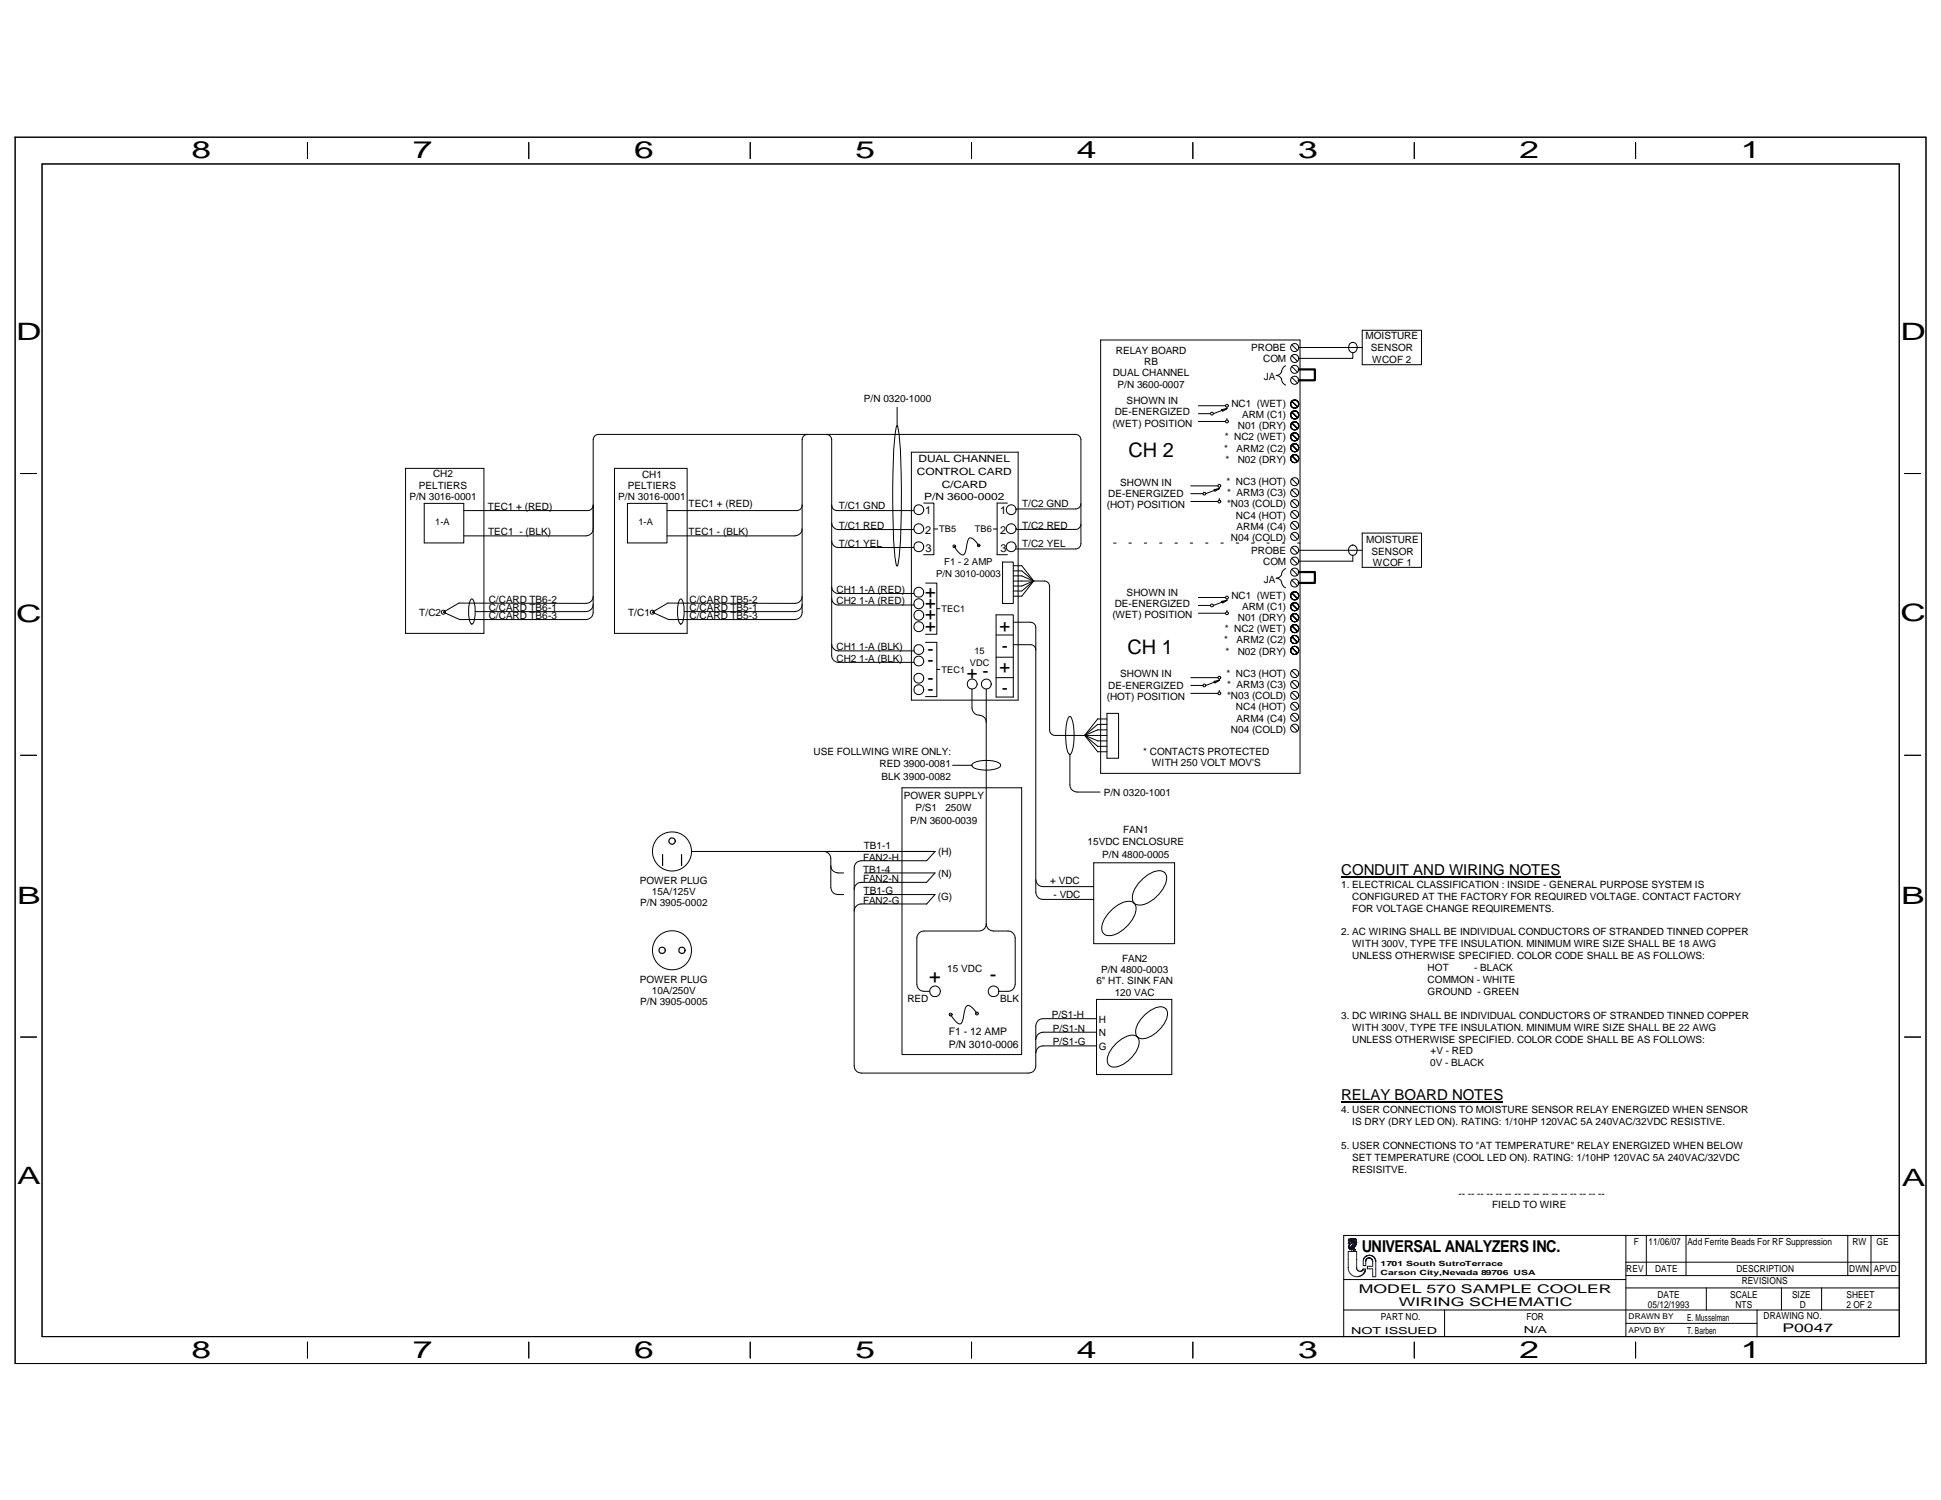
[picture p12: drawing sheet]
<svg xmlns="http://www.w3.org/2000/svg" width="279mm" height="216mm" viewBox="0 0 279 216" stroke-linecap="round" stroke-linejoin="round" font-family="sans-serif">
<g fill="none" stroke="#000" stroke-width=".14">
<path d="M2.2 19.7v176.6h275v-176.6h-275M6.1 23.6h267.3v168.8h-267.3zM44.3 20.5v2.3M76.1 20.5v2.3M108 20.5v2.3M139.8 20.5v2.3M171.7 20.5v2.3M203.6 20.5v2.3M235.4 20.5v2.3M129.1 58.6v2.7a55.5 55.5 0 0 0-.6 10.8v1.8a34.7 34.7 0 0 0 .6 7.6h.1a46.7 46.7 0 0 0 .6-9.4l-.1-2.8a43.6 43.6 0 0 0-.5-8h-.1M158.4 48.9h28.7v62.4h-28.7v-62.4M172.5 58.4h3.9"/>
<path d="M172.5 59.5h1.7M175.9 58.9l.7-.1-.6 .4zM176.6 58.8l-1.9 .7M176.6 58.6v.2M185.1 52.6a1.08 1.08 0 0 0-.6 1 .84 .84 0 0 1-.8 .4 .79 .79 0 0 1 .8 .8l.1 .3 .5 .3M185.9 49.6l.9 .8M185.9 51.2l.9 .8M185.9 52.7l.9 .9M185.9 54.3l.9 .9M185.9 57.7l.9 .9M185.9 59.3l.9 .8M186.9 50h9.2"/>
<path d="M194.4 49.4a.68 .68 0 0 1 .8 .1 .68 .68 0 0 1 .1 .9l-.2 .3a.72 .72 0 0 1-1-.3 .72 .72 0 0 1 .3-1zM194.7 50.7v.9h-7.8M196.1 47.5h8.5v5h-8.5M196.1 47.5v5M3 68.2h2.3M58.4 67.4h11.3v23.8h-11.3zM61 72.5l5.8-.1v5.7h-5.7v-5.6M85.4 76.1a1.02 1.02 0 0 1-1 1h-17.7M85.4 72.7a.77 .77 0 0 1-.8 .8h-17.9M90.3 72.5l5.7-.1v5.7h-5.7v-5.6M115.5 72.7a.77 .77 0 0 1-.8 .8h-18.7M115.5 76.2v11.9a1.02 1.02 0 0 1-1.1 1.1h-18.2l-2.3-1.1 2.3-1.3h18.2a1.02 1.02 0 0 0 1.1-1"/>
<path d="M115.5 63.3v12.8a1.02 1.02 0 0 1-1.1 1h-18.4M116.2 62.5a.77 .77 0 0 0-.7 .8M119 62.5a.77 .77 0 0 1 .7 .8M119.7 75.3a.99 .99 0 0 0 1 .9h10.9M119.7 77.9a.95 .95 0 0 0 1 .9h10.9M119.7 63.3v31.1a.99 .99 0 0 0 1 .9h10.9M119.7 72.7a.77 .77 0 0 0 .8 .8M120.5 73.5h11.1M131.2 65.1h15.4M133 72.4h1.4v7.4h-1.5M134.4 76.1h.6M137.2 78.6l.1-.2 .2 .1v.3h-.2z"/>
<path d="M140.9 78.5l-.8-.9-.4-.2a1.2 1.2 0 0 0-.6 1.3l-.2 .9-.1 .2-.3 .1-.4-.2-.7-1.1M143 76.1h.5M145 72.4h-1.5v7.4h1.5M146.2 79h8.6a.77 .77 0 0 0 .8-.7v-15a.77 .77 0 0 0-.8-.8h-68.7a.77 .77 0 0 0-.7 .8v24.8a1.02 1.02 0 0 1-1 1.1h-18.2l-2.4-1.1 2.3-1.3h18.2a1.02 1.02 0 0 0 1.1-1M146.6 65.1v35.7h-15.4v-35.7M155.6 75.4a.77 .77 0 0 1-.8 .8h-8.6M155.6 72.5a.77 .77 0 0 1-.8 .8h-8.6M160.3 78.2h.4M162.5 78.2h.4M164.7 78.2h.4M166.9 78.2h.4M169.1 78.2h.4"/>
<path d="M171.3 78.2h.4M171.4 69.9h3.9M171.4 71.1h1.8M171.4 72.2h3.9M172.5 60.7h3.9M173.2 71l.1-.1h.2v.3l-.2 .1zM173.5 78.2h.4M174.8 70.5l.7-.2-.6 .4zM175.5 70.3l-1.9 .8M175.5 70.1v.2M175.5 71.8v.2M175.7 78.2h.4"/>
<path d="M176.4 60.6l.1-.1h.3v.3l-.3 .1zM176.6 60.2v.3M177.9 78.2h.4M180.1 78.2h.4M182.4 78.2h.3M184.6 78.2h.3M185.9 60.9l.9 .8M185.9 62.5l.9 .8M185.9 64l.9 .9M185.9 65.6l.9 .8M185.9 68.9l.9 .8M185.9 70.5l.9 .8"/>
<path d="M185.9 72.1l.9 .8M185.9 73.6l.9 .9M185.9 75.2l.9 .9M185.9 76.8l.9 .8M185.9 78.8l.9 .8M186.8 78.2h.3M186.9 79.2h9.2M194.4 78.6a.69 .69 0 0 1 .9 .2 .69 .69 0 0 1-.1 .9 .69 .69 0 0 1-1-.1 .69 .69 0 0 1 .2-1zM194.7 79.9v.9h-7.8M274.2 68.2h2.3M67.8 86.3l.2-.1a3.9 3.9 0 0 1 .3 3l-.2 .5-.2 .1a1.12 1.12 0 0 1-.4-1.1 4.4 4.4 0 0 1 .3-2.4zM85.4 87a1.02 1.02 0 0 1-1 1h-16"/>
<path d="M88.5 91.2v-23.8h10.4v23.8h-10.5M97.9 86.3l.2-.1a3.9 3.9 0 0 1 .3 3l-.2 .5-.2 .1a1.13 1.13 0 0 1-.4-1.1 4.4 4.4 0 0 1 .3-2.4zM115.5 87a1.02 1.02 0 0 1-1.1 1h-15.9M119.7 92.7a.99 .99 0 0 0 1 1h10.9M119.7 84.5a.95 .95 0 0 0 1 .9h10.9M119.7 86.1a.95 .95 0 0 0 1 1h10.9M133.2 92.5h1.7v7.8h-1.7M133.2 83.9h1.7v7.4h-1.7M134.9 87.6h.4M134.9 96.4h.4M139.9 99.2v2.7a1.17 1.17 0 0 0 1.4 1.1 .99 .99 0 0 1 .7 1M142 99.2v33.8"/>
<path d="M143.4 97.5h2.5M143.4 88.5h2.5v11.8h-2.5zM143.4 91.4h2.5M143.4 94.6h2.5M144.3 80.9v6h1.6v-6h-1.6M145.9 89.6h2.4a.77 .77 0 0 1 .8 .7v38.1a1.06 1.06 0 0 0 1 1.1M145.9 92.8h2.4a.73 .73 0 0 1 .8 .8M145.9 83.6h4.4a.77 .77 0 0 1 .8 .8v20.7a.77 .77 0 0 0 .7 .8M145.9 81.4h1.2l1.7 2.2M145.9 82.2h1.2l1.7 1.4M145.9 82.9h1.2l1.7 .7M148.8 83.6l-1.7 .7h-1.2"/>
<path d="M148.8 83.6l-1.7 1.5h-1.2M148.8 83.6l-1.7 2.2h-1.2M171.4 97.5h3.9M171.4 98.7h1.8M171.4 99.8h3.9M172.5 86h3.9M172.5 87.1h1.7M172.5 88.3h3.9M173.2 98.6l.1-.1 .2 .1v.2h-.2zM174.3 87.1l.1-.2 .2 .1v.3h-.2zM174.8 98.1l.7-.2-.6 .4zM175.3 97.5l.1-.2 .3 .1v.3h-.3z"/>
<path d="M175.5 97.9l-1.9 .8M175.5 97.7v.2M175.5 99.4v.2M175.9 86.6l.7-.2-.6 .4zM176.6 86.4l-1.9 .7M176.6 86.2v.2M176.6 87.8v.3M185.1 81.8a1.01 1.01 0 0 0-.6 .9 .84 .84 0 0 1-.8 .5 .79 .79 0 0 1 .8 .8l.3 .5 .3 .1M185.9 85.3l.9 .9M185.9 86.9l.9 .8M185.9 88.5l.9 .8M185.9 90.1l.9 .8"/>
<path d="M185.9 91.6l.9 .9M185.9 93.2l.9 .8M185.9 96.5l.9 .9M185.9 98.1l.9 .8M185.9 99.7l.9 .8M185.9 80.3l.9 .9M185.9 81.9l.9 .9M185.9 83.5l.9 .8M196.1 81.7v-5h8.5v5h-8.5M3 108.7h2.3M129.8 113.4h17.3M137.1 110.2h2.8a1.39 1.39 0 0 0 1.4 .6 4.1 4.1 0 0 0 2.7-.4v-.3a3.4 3.4 0 0 0-3-.6 1.04 1.04 0 0 0-1.1 .7"/>
<path d="M147.1 113.4v38.4h-17.3v-38.4M151.8 105.9h7.5M154 108.6l-.1-.1a6.1 6.1 0 0 1-.5-3.6l.3-1.4 .3-.4a2.27 2.27 0 0 1 .6 1.9 6.4 6.4 0 0 1-.5 3.5l-.1 .1v4.4a1.02 1.02 0 0 0 1 1h3.3M156.1 105.8l1.9 .8M156.1 105.8l1.9 1.6M156.1 105.8l1.9 2.4M158 103.5h1.3M158 104.3h1.3M158 105.1h1.3M158 106.6h1.3M158 107.4h1.3M158 108.2h1.3"/>
<path d="M158 105.1l-1.9 .8M158 104.3l-1.9 1.6M158 103.5l-1.9 2.4M159.3 109.1v-6.4h1.7v6.4h-1.7M185.9 101.2l.9 .9M185.9 102.8l.9 .9M185.9 104.4l.9 .8M274.2 108.7h2.3M99.5 122.6h35.1l-1.2 1.3h-9.4M118.6 122.6a1.02 1.02 0 0 1 1 1v4.1a1.02 1.02 0 0 0 1 1.1h.8M119.6 124.6a1.02 1.02 0 0 0 1 1M120.6 125.6h.8"/>
<path d="M124 127h9.4M124 123.9a1.02 1.02 0 0 0-1 1v28.5a1.02 1.02 0 0 0 1 1.1h24.1a1.02 1.02 0 0 0 1-1.1v-5.7a1.06 1.06 0 0 1 1-1.1h7.7M124 130.1a1.02 1.02 0 0 0-1 1M124 127a1.02 1.02 0 0 0-1 1M124.4 125.6h10.2l-1.2 1.4M124.5 128.8h10.1l-1.2 1.3h-9.4M132 135v6.7a1.06 1.06 0 0 0 1 1h.8M142 133a1.02 1.02 0 0 1-1.1 1h-7.9a1.02 1.02 0 0 0-1 1M142 133a1.02 1.02 0 0 0 1 1M143 134h2.1a1.02 1.02 0 0 1 1 1M146.1 135v6.7a1.06 1.06 0 0 1-1 1h-1.3M149.1 126.6a1.06 1.06 0 0 0 1 1"/>
<path d="M150.1 127.6h7.3M150.1 129.5h7.3M157.4 124.2h11.7M160.1 130.9a3.2 3.2 0 0 1 2.9-1.1l.3 .2a1.49 1.49 0 0 1 0 1.8 4.9 4.9 0 0 1-3.6 2.9l-.6-.1a1.21 1.21 0 0 1-.4-1.7l.3-.7zM164.5 126.5a3.1 3.1 0 0 1 2.9-1 1.09 1.09 0 0 1 .5 1.2 5 5 0 0 1-3.8 3.6l-.6-.1a1.23 1.23 0 0 1-.4-1.7l.3-.7zM169.1 124.2v11.6h-11.7v-11.6M3 149.3h2.3M136.7 145.9l.1-.1 .2 .1v.3h-.2zM140.4 145.8l.2-.1 .2 .1v.2l-.2 .1zM140.6 145.9l-.8-1-.4-.2-.2 .1a4.4 4.4 0 0 0-.6 2.1l-.2 .3-.2 .2a2.37 2.37 0 0 1-1.4-1.4M150.1 148.6h7.7M150.1 150.5h7.7"/>
<path d="M150.1 150.5a1.02 1.02 0 0 0-1 1.1M150.1 148.6a1.06 1.06 0 0 0-1 1M157.8 143.8h10.9v10.9h-10.9v-10.9M160.7 150.1a3 3 0 0 1 2.8-1l.2 .1a1.53 1.53 0 0 1 0 1.9 4.9 4.9 0 0 1-3.1 2.5l-.6-.1-.3-.1a1.54 1.54 0 0 1 0-2zM164.8 146.1a3.4 3.4 0 0 1 2.5-1.2 .87 .87 0 0 1 .7 .7 3.7 3.7 0 0 1-1.9 3.3 2.11 2.11 0 0 1-2.3 .4 1.57 1.57 0 0 1 0-2zM274.2 149.3h2.3M234 177.8v14.6M237 177.8v5.8M242.7 177.8v5.8M266 177.8v5.8M269.3 177.8v5.8M273.4 177.8h-80v14.6"/>
<path d="M44.3 193.2v2.3M76.1 193.2v2.3M108 193.2v2.3M139.8 193.2v2.3M171.7 193.2v2.3M193.4 184.2h40.6M193.4 188.6h80M203.6 193.2v2.3M207.9 188.5v3.9M234 181.7h39.4M234 183.6h39.4M234 185.4h39.4"/>
<path d="M234 190.5h18.9M235.4 193.2v2.3M245.6 185.4v3.2M252.9 188.5v3.9M256.4 185.4v3.2M262.2 185.4v3.2"/>
<circle cx="174.5" cy="59.5" r=".21"/>
<circle cx="176.6" cy="58.4" r=".2"/>
<circle cx="186.4" cy="53.2" r=".58"/>
<circle cx="186.4" cy="59.7" r=".58"/>
<circle cx="186.4" cy="54.7" r=".58"/>
<circle cx="186.4" cy="50" r=".58"/>
<circle cx="186.4" cy="51.6" r=".58"/>
<circle cx="186.4" cy="58.2" r=".58"/>
<circle cx="132.3" cy="78.7" r=".71"/>
<circle cx="132.3" cy="76.1" r=".71"/>
<circle cx="132.3" cy="73.4" r=".71"/>
<circle cx="140.9" cy="78.5" r=".18"/>
<circle cx="145.6" cy="78.7" r=".71"/>
<circle cx="145.6" cy="76.1" r=".71"/>
<circle cx="145.6" cy="73.4" r=".71"/>
<circle cx="175.5" cy="69.9" r=".21"/>
<circle cx="175.5" cy="72.2" r=".21"/>
<circle cx="186.4" cy="61.3" r=".58"/>
<circle cx="186.4" cy="74.1" r=".58"/>
<circle cx="186.4" cy="79.2" r=".58"/>
<circle cx="186.4" cy="66" r=".58"/>
<circle cx="186.4" cy="69.3" r=".58"/>
<circle cx="186.4" cy="75.6" r=".58"/>
<circle cx="186.4" cy="72.5" r=".58"/>
<circle cx="186.4" cy="77.2" r=".58"/>
<circle cx="186.4" cy="62.9" r=".58"/>
<circle cx="186.4" cy="64.4" r=".58"/>
<circle cx="186.4" cy="70.9" r=".58"/>
<circle cx="63.8" cy="88.1" r=".29"/>
<circle cx="93.9" cy="88.1" r=".29"/>
<circle cx="132.2" cy="85.2" r=".72"/>
<circle cx="132.2" cy="86.9" r=".72"/>
<circle cx="132.2" cy="88.6" r=".72"/>
<circle cx="132.2" cy="90.2" r=".72"/>
<circle cx="132.3" cy="99.3" r=".71"/>
<circle cx="132.3" cy="95.1" r=".71"/>
<circle cx="132.3" cy="93.5" r=".71"/>
<circle cx="132.3" cy="97.6" r=".71"/>
<circle cx="139.9" cy="98.5" r=".72"/>
<circle cx="142" cy="98.5" r=".71"/>
<circle cx="175.5" cy="99.8" r=".21"/>
<circle cx="176.6" cy="86" r=".21"/>
<circle cx="176.6" cy="88.3" r=".2"/>
<circle cx="186.4" cy="87.3" r=".58"/>
<circle cx="186.4" cy="85.8" r=".58"/>
<circle cx="186.4" cy="92" r=".58"/>
<circle cx="186.4" cy="80.8" r=".58"/>
<circle cx="186.4" cy="83.9" r=".58"/>
<circle cx="186.4" cy="90.5" r=".58"/>
<circle cx="186.4" cy="98.5" r=".58"/>
<circle cx="186.4" cy="82.3" r=".58"/>
<circle cx="186.4" cy="88.9" r=".58"/>
<circle cx="186.4" cy="97" r=".58"/>
<circle cx="186.4" cy="93.6" r=".58"/>
<circle cx="186.4" cy="100.1" r=".58"/>
<circle cx="186.4" cy="101.7" r=".58"/>
<circle cx="186.4" cy="103.2" r=".58"/>
<circle cx="186.4" cy="104.8" r=".58"/>
<circle cx="96.7" cy="122.5" r="2.81"/>
<circle cx="96.7" cy="136.8" r="2.81"/>
<circle cx="134.6" cy="142.7" r=".76"/>
<circle cx="143" cy="142.7" r=".76"/>
</g>
<g fill="none" stroke="#000080" stroke-width=".14">
<path d="M194.1 178.6h.1M194.1 178.9h.1M194.1 179h.1M194.1 178.9v.1M194.1 178.5h.1M194.2 179.6h.1M194.2 178.5h.1M194.2 178.9h-.1M194.2 178.6h-.1M194.2 178.5l-.1 .1M194.2 179.7h.1M194.2 178.4h.1"/>
<path d="M194.2 178.3v.1M194.2 178.9h.1M194.2 179.3v.3M194.2 179.7l.1 .1M194.2 178.4v.1M194.2 179.6v.1M194.2 179.7l.2 .1M194.2 179.2v.1M194.2 178.8v.1M194.2 178.8l-.1 .1M194.2 179.2h.1M194.3 178.8h-.1"/>
<path d="M194.3 179.1l-.1 .1M194.3 179.1h.1M194.3 179.8l.1 .1M194.3 179.8h.1M194.3 178.7l-.1 .1M194.3 179v.1M194.4 178.3h.1M194.4 178.6h.1M194.4 178.7h.1M194.4 179h.1M194.4 178.3v.1M194.4 179l-.1 .1"/>
<path d="M194.4 179.9h.1M194.4 178.4h.1M194.4 178.6l-.1 .2M194.4 179.8l.1 .1M194.4 178.4l.1 .1M194.4 178.5h.1M194.4 178.5v.1M194.5 178.5h.1M194.5 178.5h-.1M194.5 179h-.1M194.5 179h.1M194.5 179.5h.1"/>
<path d="M194.5 179.6h.1M194.5 179.7h.1M194.5 179.7l.1 .2M194.5 178.9v.1M194.5 178.9h.1M194.5 179.9h.1M194.5 179.4h.1M194.5 179.8h.1M194.5 179.4v.1M194.6 179.3h.1M194.6 179.9h.1M194.6 179.4h-.1"/>
<path d="M194.6 178.9h-.1M194.6 178.8h.1M194.6 179.3l-.1 .1M194.6 178.4l.1 .2M194.6 178.3h.1M194.6 178.2v.1M194.6 178.7v.1M194.6 179.2v.1M194.6 178.3v.1M194.6 178.6v.1M194.7 179.2h-.1M194.7 178.6h-.1"/>
<path d="M194.7 179.6h.1M194.7 179.7h.1M194.7 179.6v.1M194.7 178.3h.1M194.7 179.1l-.1 .1M194.7 179.5h.1M194.7 178.4h.1M194.7 179.8l.1 .1M194.7 179.1h.1M194.8 178.4h.1M194.8 179.1h-.1M194.8 179.5h.1"/>
<path d="M194.8 179.8h.1M194.8 179.5h-.1M194.8 179l-.1 .1M194.8 179h.1M194.8 179.4v.1M194.8 178.4v.1M194.8 179.4h.1M194.8 179.9h.1M194.8 178.5h.1M194.8 178.5v.3M194.8 178.9h.1M194.8 178.8h.1"/>
<path d="M194.8 178.3h.1M194.8 179.3h.1M194.8 179.3l-.1 .2M194.9 178.3h.1M194.9 179.3h.1M194.9 179.3l-.1 .1M194.9 179.3h-.1M194.9 179.5h.1M194.9 178.3l.1 .1M194.9 179.6h.1M194.9 179.7h.1M194.9 179.2v.1"/>
<path d="M194.9 179.6v.1M194.9 178.4h.1M194.9 179.7l.1 .1M194.9 179.2h.1M195 178.4h.1M195 178.4v.1M195 179.5h.1M195 179.8h.1M195 179.5h-.1M195 179.1h.1M195 179.4h.1M195 179.8v.1"/>
<path d="M195 178.5h.1M195 178.5v.1M195 179h.1M195 179v.1M195 179.9h.1M195 178.7h.1M195 178.9h.1M195.1 179.9h-.1M195.1 178.7h.1M195.1 178.8h.1M195.1 178.9h.1M195.1 178.9h-.1"/>
<path d="M195.1 179.4h.1M195.1 179.9h.1M195.1 179.3l-.1 .1M195.1 179.4h-.1M195.1 178.3h.1M195.1 179.3h.1M195.1 178.3l.1 .1M195.1 179.2h.1M195.2 179.2h.1M195.2 179.2h-.1M195.2 178.4h.1M195.2 178.4v.1"/>
<path d="M195.2 179.1v.1M195.2 179.1h.1M195.2 178.5h.1M195.2 178.5l.1 .1M195.2 179v.1M195.2 179h.1M195.3 178.7h.1M195.3 178.8h.1M195.3 178.9h.1M195.3 179h-.1M195.3 178.9h-.1M195.3 182.5v-2.4h-1.2v2.5l.1 .4 .5 .6 .5 .2 .3-.1"/>
<path d="M195.3 182.6l.1 .2M195.4 182.8l.1 .1M195.5 182.9l.2 .1M195.7 183.7h-.2M195.8 183.6l-.1 .1M195.8 183h-.1M195.9 183.6l-.1 .1M195.9 183h-.1M195.9 182.9v.1M196 182.9l-.1 .1M196 183.6h-.1M196 183.5v.1"/>
<path d="M196 182.9h.1M196.1 182.9h-.1M196.1 182.9h.1M196.1 183.5l-.1 .1M196.1 183.5h.1M196.1 182.8v.1M196.2 182.8h-.1M196.2 182.8h.1M196.2 182.6v.2M196.2 183.4l-.1 .1M196.2 181.4v.8h.4v-.7M196.2 183.4h.1"/>
<path d="M196.3 181.3l-.1 .1M196.3 183.3h.1M196.3 183.3l-.1 .1M196.3 181.2l-.1 .1M196.3 183.2v.1M196.3 181.2h.1M196.3 181.1v.1M196.4 181.1h-.1M196.4 183.2h.1M196.4 183.1v.1M196.4 181l-.1 .1M196.4 183.1h.1"/>
<path d="M196.4 183.1l-.1 .2M196.5 183l-.1 .1M196.5 183v.1M196.5 180.9l-.1 .1M196.5 182.9h.1M196.6 182.8l-.1 .2M196.6 180.9l-.2 .1M196.6 182.7h-.4M196.6 182.6v.2M196.6 180.8h.1M196.6 181.4h.1M196.6 181.4v.1"/>
<path d="M196.6 181.5h.1M196.6 181.3h.1M196.7 181.3h-.1M196.7 180.8l-.2 .1M196.7 180.8h.1M196.7 181.2h.1M196.7 181.2l-.1 .1M196.7 181.2v.1M196.8 181.1v.1M196.9 180.7h-.1M196.9 181.1h-.1M196.9 180.7h.5"/>
<path d="M196.9 181.1h.1M196.9 180.7l-.2 .1M197 181.1l-.3 .1M197 181.1h.1M197 180.7h.1M197.1 181.1h-.2M197.1 181v.1M197.1 181l.3 .2M197.2 181.1h.1M197.2 180.7h.1M197.3 181.1h.1M197.3 181.1l.1 .1"/>
<path d="M197.4 180.7h.1M197.4 181.1h.1M197.4 181.2l.1 .1M197.4 181.1v.1M197.4 181.2h.1M197.4 180.7l.5 .4M197.4 181.3h.1M197.5 181.3l.1 .1M197.5 180.8h.1M197.5 181.2v.1M197.5 180.7l.2 .2M197.5 181.4h.1"/>
<path d="M197.5 181.5h.1M197.5 181.3l.1 .2M197.8 181h.1M197.9 181.1l.1 .1M197.9 181.1v.1M197.9 181.1h.1M197.9 181.2l.1 .2v2.4h-.4v-1.2h-.8v-.3h.8v-.8M198 181.2v.1M198 181.3v.1"/>
</g>
<path d="M186.9 53.2h2.4v1.5h-2.4M186.9 82.3h2.4v1.6h-2.4" fill="none" stroke="#000" stroke-width=".32"/>
<g fill="none" stroke="#000" stroke-width=".17">
<path d="M95.4 123v1.6M98.1 123v1.6"/>
<circle cx="95.3" cy="136.8" r=".46"/>
<circle cx="96.7" cy="121.1" r=".46"/>
<circle cx="98.2" cy="136.8" r=".46"/>
</g>
<path d="M193.1 126.2h9.7M203.4 126.2h17M205.3 158.7h6.9" fill="none" stroke="#000" stroke-width=".15"/>
<g fill="#000">
<path d="M202.8 126.2h.6v.1h-.6zM220.4 126.2h1.3v.1h-1.3zM221.8 126.2h1.4v.1h-1.4zM223.2 126.2h1.4v.1h-1.4zM193.1 158.6h1.5v.1h-1.5zM194.6 158.6h1.4v.1h-1.4zM196 158.6h1.2v.1h-1.2zM197.3 158.6h1.4v.1h-1.4zM198.7 158.6h1.4v.1h-1.4zM200.1 158.6h.6v.1h-.6zM200.7 158.6h1.4v.1h-1.4zM202.2 158.6h1.6v.1h-1.6z"/>
<path d="M203.9 158.6h1.4v.1h-1.4zM212.2 158.6h1.3v.1h-1.3zM213.6 158.6h1.4v.1h-1.4zM215 158.6h1.4v.1h-1.4z"/>
</g>
<g font-size="3.4">
<text x="27.6" y="22.8">8</text>
<text x="59.4" y="22.8">7</text>
<text x="91.3" y="22.8">6</text>
<text x="123.2" y="22.8">5</text>
<text x="155" y="22.8">4</text>
<text x="186.9" y="22.8">3</text>
<text x="218.7" y="22.8">2</text>
<text x="250.6" y="22.8">1</text>
<text x="2.3" y="49">D</text>
<text x="273.6" y="49">D</text>
<text x="2.3" y="89.5">C</text>
<text x="273.6" y="89.5">C</text>
<text x="2.5" y="130.1">B</text>
<text x="273.7" y="130.1">B</text>
<text x="2.5" y="170.5">A</text>
<text x="273.7" y="170.6">A</text>
<text x="27.6" y="195.4">8</text>
<text x="59.4" y="195.4">7</text>
<text x="91.3" y="195.4">6</text>
<text x="123.2" y="195.4">5</text>
<text x="155" y="195.4">4</text>
<text x="186.9" y="195.4">3</text>
<text x="218.7" y="195.4">2</text>
<text x="250.6" y="195.4">1</text>
</g>
<g font-size="2.9">
<text x="162.5" y="65.8">CH 2</text>
<text x="162.3" y="94.1">CH 1</text>
<text x="133.8" y="141.4">+</text>
<text x="142.5" y="141.2">-</text>
</g>
<g font-size="2.7">
<text x="133.2" y="86">+</text>
<text x="133.2" y="87.7">+</text>
<text x="133.2" y="89.3">+</text>
<text x="133.2" y="91">+</text>
<text x="133.5" y="94.3">-</text>
<text x="133.5" y="95.9">-</text>
<text x="143.9" y="90.9">+</text>
<text x="144.2" y="93.9">-</text>
<text x="133.5" y="98.4">-</text>
<text x="133.5" y="100">-</text>
<text x="139.2" y="97.7">+ -</text>
<text x="143.9" y="96.9">+</text>
<text x="144.2" y="99.8">-</text>
</g>
<text font-size="2.3" x="196" y="180.2">UNIVERSAL ANALYZERS INC.</text>
<g font-size="2.2">
<text x="193.1" y="125.9">CONDUIT AND WIRING NOTES</text>
<text x="193.1" y="158.4">RELAY BOARD NOTES</text>
</g>
<g font-size="1.7">
<text x="195.6" y="186">MODEL 570 SAMPLE COOLER</text>
<text x="201.3" y="188">WIRING SCHEMATIC</text>
<text x="256.6" y="191.7">P0047</text>
</g>
<g font-size="1.6">
<text x="133.2" y="74">1</text>
<text x="133.2" y="76.8">2</text>
<text x="144" y="74">1</text>
<text x="144" y="76.8">2</text>
<text x="133.2" y="79.5">3</text>
<text x="144" y="79.5">3</text>
</g>
<g font-size="1.5">
<text x="136.6" y="149">F1 - 12 AMP</text>
<text x="136.6" y="150.8">P/N 3010-0006</text>
</g>
<g font-size="1.4">
<text x="160.6" y="51">RELAY BOARD</text>
<text x="164.7" y="52.6">RB</text>
<text x="180.1" y="50.5">PROBE</text>
<text x="181.8" y="52.1">COM</text>
<text x="196.6" y="48.9">MOISTURE</text>
<text x="197.3" y="50.6">SENSOR</text>
<text x="197.5" y="52.3">WCOF 2</text>
<text x="124.4" y="57.9">P/N 0320-1000</text>
<text x="160.2" y="54.2">DUAL CHANNEL</text>
<text x="160.5" y="59.8">DE-ENERGIZED</text>
<text x="160.9" y="55.8">P/N 3600-0007</text>
<text x="162.2" y="58.2">SHOWN IN</text>
<text x="177.3" y="58.6">NC1 (WET)</text>
<text x="181.9" y="54.7">JA</text>
<text x="160.1" y="61.4">(WET) POSITION</text>
<text x="176.2" y="65">*</text>
<text x="176.3" y="63.4">* NC2 (WET)</text>
<text x="178" y="65">ARM2 (C2)</text>
<text x="178.2" y="61.8">N01 (DRY)</text>
<text x="178.8" y="60.2">ARM (C1)</text>
<text x="60.3" y="70.4">PELTIERS</text>
<text x="62.3" y="68.7">CH2</text>
<text x="90.4" y="70.4">PELTIERS</text>
<text x="92.4" y="68.7">CH1</text>
<text x="132" y="68.4">CONTROL CARD</text>
<text x="132.2" y="66.5">DUAL CHANNEL</text>
<text x="133" y="72">P/N 3600-0002</text>
<text x="135.6" y="70.2">C/CARD</text>
<text x="159.5" y="71.5">DE-ENERGIZED</text>
<text x="161.2" y="69.9">SHOWN IN</text>
<text x="176.4" y="66.6">*</text>
<text x="176.6" y="69.8">* NC3 (HOT)</text>
<text x="176.6" y="71.4">* ARM3 (C3)</text>
<text x="178.2" y="66.6">N02 (DRY)</text>
<text x="58.9" y="72">P/N 3016-0001</text>
<text x="70.2" y="73.3">TEC1 + (RED)</text>
<text x="70.3" y="77">TEC1 - (BLK)</text>
<text x="89" y="72">P/N 3016-0001</text>
<text x="99.1" y="73">TEC1 + (RED)</text>
<text x="99.1" y="77">TEC1 - (BLK)</text>
<text x="120.7" y="73.3">T/C1 GND</text>
<text x="120.7" y="76.1">T/C1 RED</text>
<text x="147.1" y="73">T/C2 GND</text>
<text x="147.1" y="76.1">T/C2 RED</text>
<text x="159.3" y="73.1">(HOT) POSITION</text>
<text x="176.6" y="73">*N03 (COLD)</text>
<text x="177.2" y="77.8">N04 (COLD)</text>
<text x="177.9" y="74.7">NC4 (HOT)</text>
<text x="178" y="76.2">ARM4 (C4)</text>
<text x="120.7" y="78.7">T/C1 YEL</text>
<text x="134.7" y="83.1">P/N 3010-0003</text>
<text x="135.9" y="81.4">F1 - 2 AMP</text>
<text x="147.1" y="78.7">T/C2 YEL</text>
<text x="180.1" y="79.7">PROBE</text>
<text x="181.8" y="81.3">COM</text>
<text x="181.9" y="83.9">JA</text>
<text x="196.7" y="78.1">MOISTURE</text>
<text x="197.4" y="79.8">SENSOR</text>
<text x="197.6" y="81.5">WCOF 1</text>
<text x="60.3" y="88.7">T/C2</text>
<text x="70.4" y="86.8">C/CARD TB6-2</text>
<text x="70.4" y="87.9">C/CARD TB6-1</text>
<text x="70.4" y="89.1">C/CARD TB6-3</text>
<text x="90.4" y="88.7">T/C1</text>
<text x="99.3" y="86.8">C/CARD TB5-2</text>
<text x="99.3" y="87.9">C/CARD TB5-1</text>
<text x="99.3" y="89.1">C/CARD TB5-3</text>
<text x="120.4" y="85.3">CH1 1-A (RED)</text>
<text x="120.4" y="87">CH2 1-A (RED)</text>
<text x="160.1" y="89">(WET) POSITION</text>
<text x="160.5" y="87.4">DE-ENERGIZED</text>
<text x="162.2" y="85.8">SHOWN IN</text>
<text x="177.2" y="86.2">NC1 (WET)</text>
<text x="178.2" y="89.4">N01 (DRY)</text>
<text x="178.8" y="87.8">ARM (C1)</text>
<text x="120.4" y="93.6">CH1 1-A (BLK)</text>
<text x="120.4" y="95.2">CH2 1-A (BLK)</text>
<text x="176.2" y="92.6">*</text>
<text x="176.3" y="91">* NC2 (WET)</text>
<text x="176.4" y="94.2">*</text>
<text x="178" y="92.6">ARM2 (C2)</text>
<text x="178.2" y="94.2">N02 (DRY)</text>
<text x="159.3" y="100.7">(HOT) POSITION</text>
<text x="159.5" y="99.1">DE-ENERGIZED</text>
<text x="161.2" y="97.5">SHOWN IN</text>
<text x="176.6" y="97.4">* NC3 (HOT)</text>
<text x="176.6" y="99">* ARM3 (C3)</text>
<text x="176.6" y="100.6">*N03 (COLD)</text>
<text x="177.2" y="105.5">N04 (COLD)</text>
<text x="177.9" y="102.3">NC4 (HOT)</text>
<text x="178" y="103.9">ARM4 (C4)</text>
<text x="117.1" y="108.6">USE FOLLWING WIRE ONLY:</text>
<text x="126.6" y="110.5">RED 3900-0081</text>
<text x="126.9" y="112.3">BLK 3900-0082</text>
<text x="164.6" y="108.6">* CONTACTS PROTECTED</text>
<text x="165.8" y="110.2">WITH 250 VOLT MOV'S</text>
<text x="130.1" y="114.9">POWER SUPPLY</text>
<text x="131" y="118.6">P/N 3600-0039</text>
<text x="131.8" y="116.7">P/S1</text>
<text x="136.1" y="116.7">250W</text>
<text x="158.9" y="114.6">P/N 0320-1001</text>
<text x="161.7" y="119.9">FAN1</text>
<text x="124.2" y="123.9">FAN2-H</text>
<text x="124.2" y="125.6">TB1-4</text>
<text x="124.3" y="122.2">TB1-1</text>
<text x="135" y="123.1">(H)</text>
<text x="156.6" y="121.7">15VDC ENCLOSURE</text>
<text x="158.7" y="123.5">P/N 4800-0005</text>
<text x="92.1" y="127.2">POWER PLUG</text>
<text x="92.2" y="130.4">P/N 3905-0002</text>
<text x="93.8" y="128.8">15A/125V</text>
<text x="124.2" y="127">FAN2-N</text>
<text x="124.2" y="130.1">FAN2-G</text>
<text x="124.3" y="128.7">TB1-G</text>
<text x="135" y="129.5">(G)</text>
<text x="135" y="126.3">(N)</text>
<text x="151.2" y="127.3">+ VDC</text>
<text x="151.7" y="129.2">- VDC</text>
<text x="193.1" y="127.8">1. ELECTRICAL CLASSIFICATION : INSIDE - GENERAL PURPOSE SYSTEM IS</text>
<text x="194.7" y="131.2">FOR VOLTAGE CHANGE REQUIREMENTS.</text>
<text x="194.7" y="129.5">CONFIGURED AT THE FACTORY FOR REQUIRED VOLTAGE. CONTACT FACTORY</text>
<text x="193.1" y="134.6">2. AC WIRING SHALL BE INDIVIDUAL CONDUCTORS OF STRANDED TINNED COPPER</text>
<text x="194.7" y="136.4">WITH 300V, TYPE TFE INSULATION. MINIMUM WIRE SIZE SHALL BE 18 AWG</text>
<text x="92.1" y="141.4">POWER PLUG</text>
<text x="93.8" y="143">10A/250V</text>
<text x="136.4" y="140">15 VDC</text>
<text x="157.8" y="141.7">6&quot; HT. SINK FAN</text>
<text x="158.5" y="140.1">P/N 4800-0003</text>
<text x="160.5" y="143.3">120 VAC</text>
<text x="161.5" y="138.5">FAN2</text>
<text x="194.7" y="138.1">UNLESS OTHERWISE SPECIFIED. COLOR CODE SHALL BE AS FOLLOWS:</text>
<text x="205.5" y="139.8">HOT</text>
<text x="205.5" y="141.5">COMMON - WHITE</text>
<text x="205.5" y="143.2">GROUND - GREEN</text>
<text x="212.2" y="139.8">- BLACK</text>
<text x="92.2" y="144.6">P/N 3905-0005</text>
<text x="130.6" y="144.2">RED</text>
<text x="144" y="144.3">BLK</text>
<text x="151.4" y="146.5">P/S1-H</text>
<text x="151.6" y="148.5">P/S1-N</text>
<text x="158.2" y="147.2">H</text>
<text x="158.2" y="149.1">N</text>
<text x="193.1" y="146.6">3. DC WIRING SHALL BE INDIVIDUAL CONDUCTORS OF STRANDED TINNED COPPER</text>
<text x="194.7" y="148.3">WITH 300V, TYPE TFE INSULATION. MINIMUM WIRE SIZE SHALL BE 22 AWG</text>
<text x="151.6" y="150.5">P/S1-G</text>
<text x="158.2" y="151.1">G</text>
<text x="194.7" y="150.1">UNLESS OTHERWISE SPECIFIED. COLOR CODE SHALL BE AS FOLLOWS:</text>
<text x="205.9" y="153.5">0V - BLACK</text>
<text x="205.9" y="151.8">+V - RED</text>
<text x="193.1" y="160.2">4. USER CONNECTIONS TO MOISTURE SENSOR RELAY ENERGIZED WHEN SENSOR</text>
<text x="194.7" y="161.9">IS DRY (DRY LED ON). RATING: 1/10HP 120VAC 5A 240VAC/32VDC RESISTIVE.</text>
<text x="193.1" y="165.4">5. USER CONNECTIONS TO &quot;AT TEMPERATURE&quot; RELAY ENERGIZED WHEN BELOW</text>
<text x="194.7" y="167.1">SET TEMPERATURE (COOL LED ON). RATING: 1/10HP 120VAC 5A 240VAC/32VDC</text>
<text x="194.7" y="168.8">RESISITVE.</text>
<text x="210" y="172.2">-- -- -- -- -- -- -- -- -- -- -- -- -- -- -- --</text>
<text x="214.8" y="173.9">FIELD TO WIRE</text>
<text x="235.2" y="179.2">F</text>
<text x="237.3" y="179.2">11/06/07 Add Ferrite Beads For RF Suppression</text>
<text x="266.7" y="179.2">RW</text>
<text x="270.1" y="179.2">GE</text>
<text x="234.1" y="183">REV</text>
<text x="238.3" y="183.1">DATE</text>
<text x="250" y="183.1">DESCRIPTION</text>
<text x="250.7" y="184.8">REVISIONS</text>
<text x="266.2" y="183.1">DWN APVD</text>
<text x="194.5" y="192">NOT ISSUED</text>
<text x="198.8" y="189.9">PART NO.</text>
<text x="219.3" y="191.9">N/A</text>
<text x="219.7" y="189.9">FOR</text>
<text x="237.2" y="188.3">05/12/1993</text>
<text x="238.6" y="186.8">DATE</text>
<text x="242.9" y="190.1">E. Musselman</text>
<text x="249" y="186.8">SCALE</text>
<text x="249.8" y="188.3">NTS</text>
<text x="253.9" y="189.9">DRAWING NO.</text>
<text x="258" y="186.8">SIZE</text>
<text x="259.1" y="188.3">D</text>
<text x="265.8" y="186.8">SHEET</text>
<text x="265.8" y="188.3">2 OF 2</text>
<text x="242.9" y="192">T. Barben</text>
</g>
<g font-size="1.3">
<text x="62.7" y="75.6">1-A</text>
<text x="91.9" y="75.6">1-A</text>
<text x="135.2" y="76.5">TB5</text>
<text x="140.3" y="76.5">TB6</text>
<text x="135.5" y="88.1">TEC1</text>
<text x="139.6" y="95.8">VDC</text>
<text x="140.3" y="94.1">15</text>
<text x="135.5" y="96.8">TEC1</text>
</g>
<g font-size="1.2">
<text x="234.4" y="191.8">APVD BY</text>
<text x="234.4" y="189.9">DRAWN BY</text>
</g>
<g font-size="1">
<text x="198.7" y="182.3">1701 South Sutro Terrace</text>
<text x="198.7" y="183.5">Carson City, Nevada 89706</text>
<text x="217.9" y="183.5">USA</text>
</g>
</svg>
